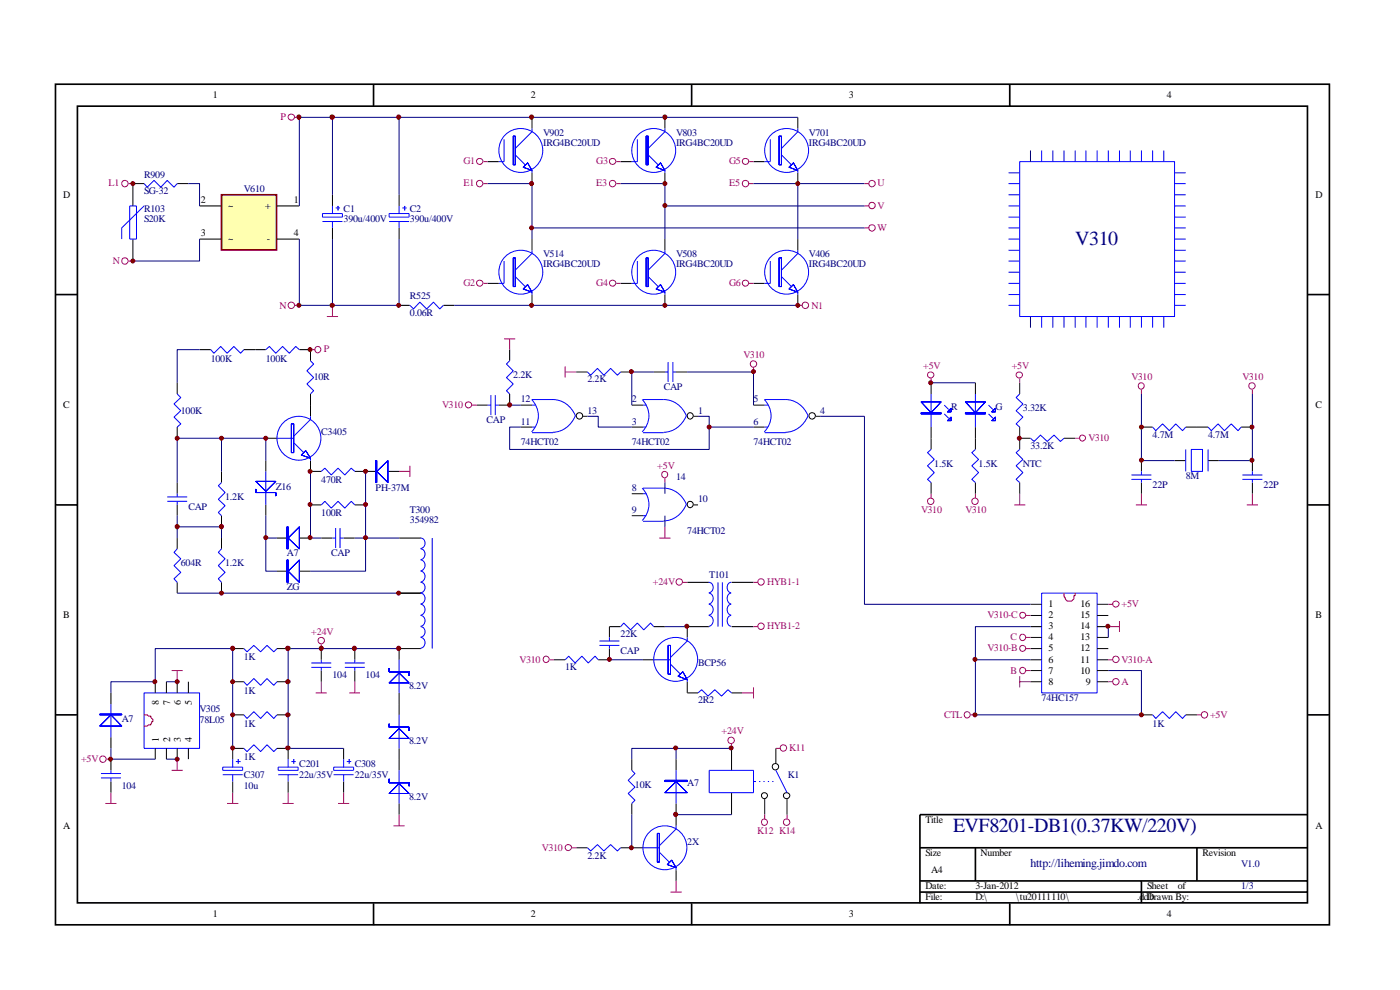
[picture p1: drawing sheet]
<svg xmlns="http://www.w3.org/2000/svg" width="297mm" height="210mm" viewBox="0 0 297 210" stroke-linecap="round" stroke-linejoin="round" font-family="sans-serif">
<g fill="none" stroke="#000" stroke-width=".35">
<path d="M11.8 17.9h270.2v178.3h-270.2zM79.2 17.9v4.6M146.7 17.9v4.6M214.2 17.9v4.6M16.4 22.5h261v169h-261zM11.8 62.5h4.6M277.5 62.5h4.6M11.8 107.1h4.6M277.5 107.1h4.6M11.8 151.6h4.6M277.5 151.6h4.6M195.2 179.8h82.3"/>
<path d="M206.9 179.8v7.1M253.9 179.8v7.1M277.5 172.8h-82.3v18.8M79.2 191.6v4.7M146.7 191.6v4.7M195.2 186.9h82.3M195.2 189.2h82.3M214.2 191.6v4.7M242.1 186.9v4.7"/>
</g>
<path d="M47.1 41.4h11.5v11.5h-11.5z" fill="#ffffb0"/>
<path d="M47 41.3h11.7v11.7h-11.7z" fill="none" stroke="#800000" stroke-width=".35"/>
<g fill="none" stroke="#000" stroke-width=".21">
<path d="M30.6 38.9h-2.4v4.8M37.6 38.9h2.4M103.5 34.3h2.3M112.9 24.9v2.4M112.9 36.7v2.2M131.7 34.3h2.3M141.1 24.9v2.4M141.1 36.7v2.2M159.9 34.3h2.3M169.2 24.9v2.4M169.2 36.7v2.2M28.2 50.7v4.7"/>
<path d="M42.3 43.7h4.7M42.3 50.7h4.7M58.8 43.7h4.7M58.8 50.7h4.7M70.5 41.3v2.4M70.5 48.3v2.4M84.7 41.3v2.4M84.7 48.3v2.4M112.9 50.7v2.4M141.1 50.7v2.4M169.2 50.7v2.4M42.3 74.2h2.4"/>
<path d="M51.7 74.2h4.7M63.5 74.2h2.4v2.3M84.7 64.8h2.3M94.1 64.8h2.3M103.5 60.1h2.3M108.1 74.2v2.3M112.9 62.5v2.3M122.3 78.9h2.3M131.7 60.1h2.3M131.7 78.9h2.3M138.7 78.9h2.4M141.1 62.5v2.3"/>
<path d="M143.4 78.9h2.4M159.9 60.1h2.3M169.2 62.5v2.3M37.6 81.2v2.4M37.6 90.6v2.4M47 100v2.4M56.4 93h2.4M56.4 97.7v2.3M65.9 83.6v4.7M65.9 97.7v2.3h2.3M75.3 100h4.6M82.3 100h2.4"/>
<path d="M101.1 85.9h2.4M108.1 83.6v2.3h-2.3M110.5 90.6h2.4M110.5 85.9h2.4M123.7 88.3h.9M134 90.6h2.4M134 85.9h2.4M147.2 88.3h.9M159.9 90.6h2.3M159.9 85.9h2.3M173.1 88.3h.9M197.5 81.2v2.4"/>
<path d="M197.5 90.6v4.7M206.9 81.2v2.4M206.9 90.6v4.7M216.3 93h2.3M216.3 81.2v2.4M216.3 90.6v4.7M225.7 93h2.4M242.1 90.6h2.4M242.1 97.7v2.3M249.2 97.7h2.3M251.5 90.6h4.8M256.3 97.7h2.3"/>
<path d="M263.3 90.6h2.4M265.7 97.7v2.3M37.6 102.4v2.3M37.6 107.1v2.3M37.6 114.1v2.3M47 109.4v2.4M47 114.1v2.3M56.4 107.1v2.3M58.8 114.1h2.3M63.5 114.1h2.4M65.9 107.1h2.3M68.2 114.1h2.3"/>
<path d="M72.9 114.1h2.4M75.3 107.1h2.3M84.7 114.1h4.6M134 104.7h2.4M134 109.4h2.4M147.2 107.1h.9M197.5 102.4v2.3M206.9 102.4v2.3M216.3 102.4v2.3M242.1 102.4v2.3M265.7 102.4v2.3M37.6 123.5v2.3"/>
<path d="M47 123.5v2.3M49.4 137.6h2.3M58.8 137.6h2.3M58.8 121.2h2.3M63.5 121.2h2.4M68.2 137.6v2.4M75.3 137.6v2.4M84.7 125.8h4.6M89.3 137.6h-4.6v2.4M117.5 140h2.4M129.3 137.6v2.4h-2.4M131.7 132.9h-2.4v2.3"/>
<path d="M136.4 140h2.3M138.7 132.9h2.4M145.8 123.5h4.7M150.5 132.9h-4.7v2.3M155.2 132.9h4.7M155.2 123.5h4.7M218.6 137.6h2.4M218.6 128.2h2.4M218.6 130.6h2.4M218.6 132.9h2.4M218.6 135.2h2.4M218.6 140h2.4"/>
<path d="M232.7 137.6h2.4M232.7 128.2h2.4M232.7 130.6h2.4M232.7 132.9h2.4M232.7 135.2h2.4M232.7 140h2.4M23.5 147v2.4M23.5 156.4v2.3M32.9 144.6v2.4M32.9 158.7v2.3M35.3 144.6v2.4M35.3 158.7v2.3"/>
<path d="M37.6 144.6v2.4M37.6 158.7v2.3M40 144.6v2.4M40 158.7v2.3M49.4 144.6h2.3M49.4 151.6h2.3M51.7 158.7h-2.3v2.3M58.8 144.6h2.3M58.8 151.6h2.3M58.8 158.7h2.3v2.3M68.2 142.2v2.4M72.9 158.7v2.3"/>
<path d="M75.3 142.2v2.4M84.7 147v4.6M84.7 158.7v4.7M145.8 144.6v2.4h2.3M155.2 147h2.3M155.2 158.7v4.7M164.6 158.7v3.3M218.6 144.6h2.4M218.6 142.2h2.4M232.7 144.6h2.4M232.7 142.2h2.4M242.1 151.6h2.4"/>
<path d="M251.5 151.6h2.4M23.5 161v2.4M23.5 165.8v2.3M49.4 165.8v2.3M61.1 165.8v2.3M72.9 165.8v2.3M84.7 170.4v2.4M122.3 179.8h2.3M131.7 179.8h4.7M134 161v2.4M134 170.4v2.4M143.4 161v2.4"/>
<path d="M143.4 170.4v4.8M155.2 168.1v4.7M162.2 169.5v3.3M167 169.5v3.3M143.4 184.6v2.3"/>
<circle cx="122.9" cy="88.2" r=".68"/>
<circle cx="146.4" cy="88.2" r=".66"/>
<circle cx="172.3" cy="88.2" r=".68"/>
<circle cx="146.4" cy="107" r=".66"/>
<circle cx="162.2" cy="168.8" r=".64"/>
<circle cx="164.5" cy="162.6" r=".68"/>
<circle cx="166.9" cy="168.8" r=".66"/>
</g>
<g fill="none" stroke="#00f" stroke-width=".21">
<path d="M30.6 38.9l.6 .8 1.5-1.4 1.4 1.4 1.4-1.4 1.4 1.4 .7-.8M106.9 29.5v4.8h-1.1M109.3 32.9l2.1 2.1M112.9 27.3v.6l-3.6 3.6M112.9 36.2v.5M135.2 29.5v4.8h-1.2M137.5 32.9l2.1 2.1M141.1 27.3v.6l-3.6 3.6M141.1 36.2v.5M163.4 29.5v4.8h-1.2M165.8 32.9l2.1 2.1M169.2 27.3v.6l-3.4 3.6"/>
<path d="M169.2 36.2v.5M214 36.7h2.3M214 38.9h2.3M216.3 34.3h32.9v32.8h-32.9zM221 31.9v2.4M223.4 31.9v2.4M225.7 31.9v2.4M228.1 31.9v2.4M230.4 31.9v2.4M232.7 31.9v2.4M235.1 31.9v2.4M237.5 31.9v2.4"/>
<path d="M239.8 31.9v2.4M242.1 31.9v2.4M244.5 31.9v2.4M246.9 31.9v2.4M249.2 36.7h2.3M249.2 38.9h2.3M27.5 43.7h1.5v7h-1.5zM30.6 43.7l-4.8 4.6v2.4M68.4 45.3h4.2v.8h-4.2zM68.4 47h4.2M70.5 43.7v1.6M70.5 47v1.3"/>
<path d="M71.2 44.1h.9M71.7 43.7v.9M82.5 47h4.3M82.5 45.3h4.3v.8h-4.3zM84.7 43.7v1.6M84.7 47v1.3M85.3 44.1h1M85.9 43.7v.9M106.9 55.4v4.7h-1.1M109.3 58.7l2.1 2.1M112.9 53.1v.7l-3.6 3.5M135.2 55.4v4.7h-1.2"/>
<path d="M137.5 58.7l2.1 2.1M141.1 53.1v.7l-3.6 3.5M163.4 55.4v4.7h-1.2M165.8 58.7l2.1 2.1M169.2 53.1v.7l-3.4 3.5M214 43.7h2.3M214 50.7h2.3M214 46.1h2.3M214 41.3h2.3M214 48.3h2.3M214 53.1h2.3M214 55.4h2.3"/>
<path d="M214 57.7h2.3M249.2 43.7h2.3M249.2 50.7h2.3M249.2 46.1h2.3M249.2 41.3h2.3M249.2 48.3h2.3M249.2 53.1h2.3M249.2 55.4h2.3M249.2 57.7h2.3M44.7 74.2l.7 .7 1.4-1.4 1.4 1.4 1.4-1.4 1.5 1.4 .6-.7M56.4 74.2l.7-.7 1.4 1.4 1.4-1.4 1.5 1.4 1.3-1.4 .8 .7M65.9 76.5l.6 .7-1.4 1.5 1.4 1.4-1.4 1.3 1.4 1.5-.6 .7"/>
<path d="M87 64.8l.7 .7 1.4-1.4 1.4 1.4 1.4-1.4 1.4 1.4 .8-.7M108.1 76.5l-.7 .7 1.5 1.5-1.5 1.4 1.5 1.3-1.5 1.5 .7 .7M112.9 62v.5M124.6 78.9l.7 .7 1.4-1.5 1.4 1.5 1.4-1.5 1.5 1.5 .7-.7M141.1 62v.5M141.1 78.9h.6M141.7 76.8v4.2M142.7 78.9h.7M142.7 76.8v4.2M169.2 62v.5M214 60.1h2.3M214 62.5h2.3"/>
<path d="M214 64.8h2.3M221 67.1v2.4M223.4 67.1v2.4M225.7 67.1v2.4M228.1 67.1v2.4M230.4 67.1v2.4M232.7 67.1v2.4M235.1 67.1v2.4M237.5 67.1v2.4M239.8 67.1v2.4M242.1 67.1v2.4M244.5 67.1v2.4"/>
<path d="M246.9 67.1v2.4M249.2 60.1h2.3M249.2 62.5h2.3M249.2 64.8h2.3M37.6 83.6l.8 .7-1.5 1.4 1.5 1.4-1.5 1.4 1.5 1.4-.8 .7M56.4 100v7.1M58.8 93h3.5M62.3 93.9l2.1 2.1M65.9 88.3v.7l-3.6 3.5M65.9 97.2v.5M68.2 100l.7-.7 1.4 1.5 1.4-1.5 1.5 1.5 1.3-1.5 .8 .7M103.5 85.9h.6"/>
<path d="M104.1 83.8v4.3M105.1 85.9h.7M105.1 83.8v4.3M112.8 84.8a4.8 4.8 0 0 1 0 6.8M112.9 91.8h4.4M112.9 90.6h.6M112.9 85.9h.6M112.9 84.8h4.4M117.3 84.8a5.3 5.3 0 0 1 4.8 3.4M122.1 88.1a5.4 5.4 0 0 1-4.8 3.6M136.2 84.8a4.8 4.8 0 0 1 0 6.8M136.4 84.8h4.4a5.3 5.3 0 0 1 4.8 3.4"/>
<path d="M136.4 91.8h4.4M136.4 90.6h.7M136.4 85.9h.7M145.6 88.1a5.4 5.4 0 0 1-4.8 3.6M162.1 84.8a4.8 4.8 0 0 1 0 6.8M162.2 91.8h4.5M162.2 90.6h.7M162.2 85.9h.7M162.2 84.8h4.5M166.6 84.8a5.3 5.3 0 0 1 4.8 3.4M171.4 88.1a5.4 5.4 0 0 1-4.8 3.6M197.5 95.3l-.7 .7 1.4 1.5-1.4 1.3 1.4 1.4-1.4 1.5 .7 .7"/>
<path d="M197.5 83.6v7M200.3 87.8l1 .9M200.3 85.9l1 1M206.9 95.3l-.7 .7 1.4 1.5-1.4 1.3 1.4 1.4-1.4 1.5 .7 .7M206.9 83.6v7M209.7 87.8l1 .9M209.7 85.9l1 1M216.3 83.6l-.7 .7 1.4 1.4-1.4 1.4 1.4 1.4-1.4 1.4 .7 .7M216.3 95.3l-.7 .7 1.4 1.5-1.4 1.3 1.4 1.4-1.4 1.5 .7 .7M218.6 93l.8 .6 1.3-1.3 1.5 1.3 1.4-1.3 1.4 1.3 .7-.6M242.1 100v.8M244.5 90.6l.7 .8 1.4-1.5 1.5 1.5 1.3-1.5 1.5 1.5 .6-.8"/>
<path d="M251.5 95.3v4.7M252.7 95.3h2.4v4.7h-2.4zM256.3 90.6l.7 .8 1.4-1.5 1.4 1.5 1.4-1.5 1.4 1.5 .7-.8M256.3 95.3v4.7M265.7 100v.8M35.5 105.4h4.2M35.5 106.3h4.2M37.6 116.4l-.7 .8 1.5 1.3-1.5 1.5 1.5 1.4-1.5 1.4 .7 .7M37.6 104.7v.7M37.6 106.3v.8M47 102.4l-.7 .6 1.5 1.5-1.5 1.4 1.5 1.4-1.5 1.4 .7 .7M47 116.4l-.7 .8 1.5 1.3-1.5 1.5 1.5 1.4-1.5 1.4 .7 .7"/>
<path d="M68.2 107.1l.7-.8 1.4 1.5 1.4-1.5 1.5 1.5 1.3-1.5 .8 .8M70.5 114.1h.7M71.2 112v4.2M72.1 114.1h.8M72.1 112v4.2M89.2 114.1a1.11 1.11 0 0 1 1 1.1 1.11 1.11 0 0 1-1 1.1M89.2 116.4a1.17 1.17 0 0 1 1 1.2 1.17 1.17 0 0 1-1 1.1M89.2 118.8a1.17 1.17 0 0 1 1 1.1 1.17 1.17 0 0 1-1 1.2M91.7 114.1v23.5M136.2 103.5a4.8 4.8 0 0 1 0 6.9M136.4 103.5h4.4a5.3 5.3 0 0 1 4.8 3.5M136.4 110.6h4.4"/>
<path d="M136.4 109.4h.7M136.4 104.7h.7M145.6 106.9a5.4 5.4 0 0 1-4.8 3.6M240 100.8h4.3M240 101.7h4.3M242.1 101.7v.7M263.6 100.8h4.2M263.6 101.7h4.2M265.7 101.7v.7M51.7 137.6l.7 .7 1.4-1.4 1.5 1.4 1.3-1.4 1.5 1.4 .7-.7M68.2 140v.6M75.3 140v.6"/>
<path d="M84.7 140v7M89.2 121.2a1.17 1.17 0 0 1 1 1.1 1.17 1.17 0 0 1-1 1.1M89.2 123.5a1.11 1.11 0 0 1 1 1.1 1.11 1.11 0 0 1-1 1.1M89.2 125.8a1.17 1.17 0 0 1 1 1.2 1.17 1.17 0 0 1-1 1.1M89.2 128.2a1.17 1.17 0 0 1 1 1.1 1.17 1.17 0 0 1-1 1.2M89.2 130.6a1.17 1.17 0 0 1 1 1.1 1.17 1.17 0 0 1-1 1.1M89.2 132.9a1.11 1.11 0 0 1 1 1.1 1.11 1.11 0 0 1-1 1.1M89.2 135.2a1.17 1.17 0 0 1 1 1.2 1.17 1.17 0 0 1-1 1.1M119.9 140l.7-.8 1.4 1.4 1.4-1.4 1.4 1.4 1.4-1.4 .7 .8M127.2 136h4.2M127.2 136.9h4.2M129.3 135.2v.8"/>
<path d="M129.3 136.9v.7M131.7 132.9l.6-.7 1.5 1.4 1.4-1.4 1.4 1.4 1.4-1.4 .7 .7M138.7 140h3.5M145.8 135.2v.8l-3.6 3.4M150.4 123.5a1.11 1.11 0 0 1 .9 1.1 1.11 1.11 0 0 1-.9 1.1M150.4 125.8a1.17 1.17 0 0 1 .9 1.2 1.17 1.17 0 0 1-.9 1.1M150.4 128.2a1.17 1.17 0 0 1 .9 1.1 1.17 1.17 0 0 1-.9 1.2M150.4 130.6a1.17 1.17 0 0 1 .9 1.1 1.17 1.17 0 0 1-.9 1.1M152.3 123.5v9.4M153.2 123.5v9.4M155.1 123.5a1.14 1.14 0 0 0-.8 1.1 1.14 1.14 0 0 0 .8 1.1M155.1 125.8a1.19 1.19 0 0 0-.8 1.2 1.19 1.19 0 0 0 .8 1.1"/>
<path d="M155.1 128.2a1.19 1.19 0 0 0-.8 1.1 1.19 1.19 0 0 0 .8 1.2M155.1 130.6a1.19 1.19 0 0 0-.8 1.1 1.19 1.19 0 0 0 .8 1.1M221 125.8h11.7v21.2h-11.7zM23.5 149.4v7M30.6 147h11.7v11.7h-11.7zM51.7 144.6l.7 .8 1.4-1.5 1.5 1.5 1.3-1.5 1.5 1.5 .7-.8M51.7 151.6l.7 .8 1.4-1.4 1.5 1.4 1.3-1.4 1.5 1.4 .7-.8M51.7 158.7l.7 .7 1.4-1.4 1.5 1.4 1.3-1.4 1.5 1.4 .7-.7M66 141.6h4.3M66 140.6h4.3M68.2 141.6v.6M73.2 141.6h4.2"/>
<path d="M73.2 140.6h4.2M75.3 141.6v.6M84.7 151.6v7.1M142.2 140.9l2.2 2.1M145.8 144.2v.4M148.1 147l.7-.7 1.4 1.4 1.4-1.4 1.5 1.4 1.3-1.4 .8 .7M244.5 151.6l.7 .8 1.4-1.4 1.5 1.4 1.3-1.4 1.5 1.4 .6-.8M21.4 165h4.3M21.4 164.1h4.3M23.5 163.4v.7M23.5 165v.8M47.2 164.3h4.3"/>
<path d="M47.2 162.7h4.3v.7h-4.3zM49.4 161v1.7M49.4 164.3v1.5M50 161.5h1.1M50.5 161v1M59 162.7h4.2v.7h-4.2zM59 164.3h4.2M61.1 161v1.7M61.1 164.3v1.5M61.8 161.5h.9M62.3 161v1M70.8 164.3h4.2"/>
<path d="M70.8 162.7h4.2v.7h-4.2zM72.9 161v1.7M72.9 164.3v1.5M73.6 161.5h.9M74.1 161v1M84.7 163.4v7M124.6 179.8l.7 .7 1.4-1.3 1.4 1.3 1.4-1.3 1.5 1.3 .7-.7M134 163.4l.7 .7-1.4 1.4 1.4 1.5-1.4 1.3 1.4 1.5-.7 .6M136.4 179.8h3.5M143.4 175.2v.7l-3.5 3.5M143.4 163.4v7M150.5 163.4h9.4v4.7h-9.4z"/>
<path d="M159.9 165.8h.5M161 165.8h.3M162 165.8h.2M162.9 165.8h.3M163.8 165.8h.3M164.6 163.4l2.4 4.7M139.9 180.8l2.1 2.1M143.4 184.1v.5"/>
<circle cx="110.5" cy="31.9" r="4.7"/>
<circle cx="138.7" cy="31.9" r="4.7"/>
<circle cx="166.9" cy="31.9" r="4.7"/>
<circle cx="110.5" cy="57.7" r="4.7"/>
<circle cx="138.7" cy="57.7" r="4.7"/>
<circle cx="166.9" cy="57.7" r="4.7"/>
<circle cx="63.4" cy="93" r="4.7"/>
<circle cx="143.3" cy="139.9" r="4.7"/>
<circle cx="141" cy="179.8" r="4.7"/>
</g>
<g fill="none" stroke="#a1006a" stroke-width=".21">
<path d="M27.3 38.9h.9M62.6 24.9h.9M102.5 38.9h1M102.5 34.3h1M130.7 38.9h1M130.7 34.3h1M158.9 38.9h1M158.9 34.3h1M183.4 38.9h.9M27.3 55.4h.9M183.4 43.7h.9M183.4 48.3h.9"/>
<path d="M62.6 64.8h.9M65.9 74.2h.9M69.3 67.1h2.4M70.5 64.8v2.3M102.5 60.1h1M106.9 71.9h2.4M108.1 71.9v2.3M119.9 77.7v2.4M119.9 78.9h2.4M130.7 60.1h1M158.9 60.1h1M159.9 78v.9"/>
<path d="M169.2 64.8h1M84.7 100h2.3M87 98.8v2.4M100.2 85.9h.9M197.5 80.3v.9M216.3 80.3v.9M228.1 93h.9M242.1 82.6v1M265.7 82.6v1M139.9 114.1h2.3M141.1 101.4v1M141.1 111.8v2.3"/>
<path d="M197.5 104.7v1M206.9 104.7v1M215.1 107.1h2.4M216.3 104.7v2.4M241 107.1h2.3M242.1 104.7v2.4M264.5 107.1h2.4M265.7 104.7v2.4M68.2 136.7v.9M116.6 140h.9M144.9 123.5h.9M159.9 132.9h.9"/>
<path d="M159.9 123.5h.9M217.7 137.6h.9M217.7 130.6h.9M217.7 135.2h.9M235.1 132.9h2.4M235.1 128.2h1M235.1 140h1M237.5 131.7v2.3M36.4 142.2h2.4M37.6 142.2v2.4M67 147h2.3M68.2 144.6v2.4"/>
<path d="M74.1 147h2.3M75.3 144.6v2.4M155.2 157.8v.9M157.5 147h2.4M159.9 145.8v2.4M164.6 158.7h.9M205.9 151.6h1M216.3 143.4v2.4M216.3 144.6h2.3M217.7 142.2h.9M235.1 144.6h1M253.9 151.6h.9"/>
<path d="M22.4 170.4h2.3M22.6 161h.9M23.5 168.1v2.3M36.4 163.4h2.4M37.6 161v2.4M48.2 170.4h2.3M49.4 168.1v2.3M59.9 170.4h2.4M61.1 168.1v2.3M71.7 170.4h2.4M72.9 168.1v2.3M83.5 175.2h2.4"/>
<path d="M84.7 172.8v2.4M121.3 179.8h1M162.2 172.8v.9M167 172.8v.9M142.2 189.2h2.4M143.4 186.9v2.3"/>
<circle cx="26.5" cy="38.9" r=".68"/>
<circle cx="61.8" cy="24.9" r=".66"/>
<circle cx="101.8" cy="38.9" r=".68"/>
<circle cx="101.8" cy="34.2" r=".66"/>
<circle cx="130" cy="38.9" r=".68"/>
<circle cx="130" cy="34.2" r=".66"/>
<circle cx="158.2" cy="38.9" r=".68"/>
<circle cx="158.2" cy="34.2" r=".66"/>
<circle cx="185" cy="38.9" r=".68"/>
<circle cx="26.5" cy="55.4" r=".68"/>
<circle cx="185" cy="48.3" r=".68"/>
<circle cx="185" cy="43.6" r=".68"/>
<circle cx="61.8" cy="64.8" r=".68"/>
<circle cx="67.4" cy="74.1" r=".66"/>
<circle cx="101.8" cy="60.1" r=".66"/>
<circle cx="130" cy="60.1" r=".66"/>
<circle cx="158.2" cy="60.1" r=".66"/>
<circle cx="159.8" cy="77.2" r=".68"/>
<circle cx="170.9" cy="64.8" r=".68"/>
<circle cx="197.5" cy="79.5" r=".66"/>
<circle cx="216.3" cy="79.5" r=".66"/>
<circle cx="99.4" cy="85.9" r=".66"/>
<circle cx="229.7" cy="92.9" r=".64"/>
<circle cx="242.1" cy="81.8" r=".66"/>
<circle cx="265.6" cy="81.9" r=".68"/>
<circle cx="141" cy="100.6" r=".66"/>
<circle cx="197.4" cy="106.3" r=".68"/>
<circle cx="206.8" cy="106.3" r=".68"/>
<circle cx="68.2" cy="135.9" r=".68"/>
<circle cx="115.8" cy="139.8" r=".66"/>
<circle cx="144.1" cy="123.4" r=".68"/>
<circle cx="161.5" cy="132.8" r=".68"/>
<circle cx="161.5" cy="123.4" r=".68"/>
<circle cx="216.9" cy="135.2" r=".66"/>
<circle cx="217" cy="137.5" r=".64"/>
<circle cx="217" cy="130.5" r=".64"/>
<circle cx="236.7" cy="139.9" r=".68"/>
<circle cx="236.7" cy="128.1" r=".66"/>
<circle cx="155.1" cy="157" r=".68"/>
<circle cx="166.2" cy="158.7" r=".68"/>
<circle cx="205.2" cy="151.6" r=".66"/>
<circle cx="216.9" cy="142.2" r=".66"/>
<circle cx="236.7" cy="144.6" r=".68"/>
<circle cx="255.5" cy="151.6" r=".68"/>
<circle cx="21.8" cy="161" r=".68"/>
<circle cx="120.6" cy="179.8" r=".66"/>
<circle cx="162.2" cy="174.4" r=".66"/>
<circle cx="166.9" cy="174.4" r=".68"/>
</g>
<g fill="none" stroke="#000080" stroke-width=".21">
<path d="M40 38.9h2.3v4.8M70.5 24.9v16.4M84.7 24.9v16.4M103.5 38.9h9.4v11.8M131.7 38.9h9.4v11.8M159.9 38.9h23.5M169.2 24.9h-105.7v18.8M169.2 38.9v11.8M218.6 31.9v2.4M42.3 50.7v4.7h-14.1M63.5 50.7v14.1h21.2v-14.1M70.5 50.7v14.1"/>
<path d="M112.9 48.3h70.5M141.1 43.7h42.3M42.3 74.2h-4.7v7M96.4 64.8h72.8M138.7 78.9h-4.7v7M145.8 78.9h14.1v7M218.6 67.1v2.4M47 93v7M56.4 97.7v-4.7h-18.8v9.4M65.9 100v14.1h2.3M77.6 100v14.1h-2.3M108.1 85.9h2.4"/>
<path d="M110.5 90.6h-2.4v4.7h42.4v-4.7M124.6 88.3h2.3v2.3h7.1M148.1 88.3h2.4v2.3h9.4M174 88.3h9.4v39.9h35.2M197.5 81.2h9.4M242.1 83.6v14.1h7.1M265.7 83.6v14.1h-7.1M37.6 111.8h9.4v2.3M37.6 109.4v4.7M56.4 109.4v11.8h2.4M56.4 114.1h2.4M84.7 114.1h-7.1v7.1h-11.7"/>
<path d="M141.1 102.4v2.3M141.1 109.4v2.4M37.6 125.8h47.1M84.7 137.6h-23.6v21.1h11.8M129.3 140h7.1M141.1 132.9h4.7M206.9 140h11.7M218.6 132.9h-11.7v18.7h35.2v-9.4h-7M235.1 132.9v2.3M23.5 147v-2.4h9.4v-7h16.5v21.1M23.5 158.7v2.3h9.4M35.3 144.6h2.3"/>
<path d="M143.4 158.7v2.3M155.2 158.7h-21.2v2.3M35.3 161h2.3M134 172.8v7M143.4 172.8h11.8"/>
</g>
<path d="M137.1 28.9v6.1h.4v-6.1zM137.1 28.9v6.1h.4v-6.1z" fill="#00f" stroke="#00f" stroke-width=".21"/>
<g fill="#00f" stroke="#00f" stroke-width=".21">
<path d="M140.1 34.5l-.9 1 1.9 .7zM140.1 34.5l-.9 1 1.9 .7z" fill-rule="evenodd"/>
<path d="M108.9 28.9v6.1h.4v-6.1zM108.9 28.9v6.1h.4v-6.1z" fill-rule="evenodd"/>
<path d="M111.9 34.5l-.9 1 1.9 .7zM111.9 34.5l-.9 1 1.9 .7z" fill-rule="evenodd"/>
<path d="M108.9 54.7v6.1h.4v-6.1zM108.9 54.7v6.1h.4v-6.1z" fill-rule="evenodd"/>
<path d="M111.9 60.4l-.9 .9 1.9 .7zM111.9 60.4l-.9 .9 1.9 .7z" fill-rule="evenodd"/>
<path d="M137.1 54.7v6.1h.4v-6.1zM137.1 54.7v6.1h.4v-6.1z" fill-rule="evenodd"/>
<path d="M140.1 60.4l-.9 .9 1.9 .7zM140.1 60.4l-.9 .9 1.9 .7z" fill-rule="evenodd"/>
<path d="M165.3 28.9v6.1h.5v-6.1zM165.3 28.9v6.1h.5v-6.1z" fill-rule="evenodd"/>
<path d="M168.3 34.5l-.9 1 1.8 .7zM168.3 34.5l-.9 1 1.8 .7z" fill-rule="evenodd"/>
<path d="M165.3 54.7v6.1h.5v-6.1zM165.3 54.7v6.1h.5v-6.1z" fill-rule="evenodd"/>
<path d="M168.3 60.4l-.9 .9 1.8 .7zM168.3 60.4l-.9 .9 1.8 .7z" fill-rule="evenodd"/>
<path d="M61.8 89.9v6.1h.5v-6.1zM61.8 89.9v6.1h.5v-6.1z" fill-rule="evenodd"/>
<path d="M64.9 95.6l-1 .9 2 .7zM64.9 95.6l-1 .9 2 .7z" fill-rule="evenodd"/>
<path d="M60.9 111.8v4.6h.2v-4.6zM60.9 111.8v4.6h.2v-4.6z" fill-rule="evenodd"/>
<path d="M61.1 114.1l2.4-2.3v4.6zM61.1 114.1l2.4-2.3v4.6z" fill-rule="evenodd"/>
<path d="M60.9 118.8v4.7h.2v-4.7zM60.9 118.8v4.7h.2v-4.7z" fill-rule="evenodd"/>
<path d="M63.5 118.8v4.7l-2.4-2.3zM63.5 118.8v4.7l-2.4-2.3z" fill-rule="evenodd"/>
<path d="M79.7 97.7v4.7h.2v-4.7zM79.7 97.7v4.7h.2v-4.7z" fill-rule="evenodd"/>
<path d="M79.9 100l2.4-2.3v4.7zM79.9 100l2.4-2.3v4.7z" fill-rule="evenodd"/>
<path d="M54.3 103.8v.7h4.2v.7v-.7h-4.2zM54.3 103.8v.7h4.2v.7v-.7h-4.2z" fill-rule="evenodd"/>
<path d="M54.3 102.1h4.2l-2.1 2.1zM54.3 102.1h4.2l-2.1 2.1z" fill-rule="evenodd"/>
<path d="M82.5 141.8v.7h4.3v.8v-.8h-4.3zM82.5 141.8v.7h4.3v.8v-.8h-4.3z" fill-rule="evenodd"/>
<path d="M84.7 142.7l2.1 2.2h-4.3zM84.7 142.7l2.1 2.2h-4.3z" fill-rule="evenodd"/>
<path d="M82.5 153.6v.7h4.3v.6v-.6h-4.3zM82.5 153.6v.7h4.3v.6v-.6h-4.3z" fill-rule="evenodd"/>
<path d="M84.7 154.5l2.1 2.1h-4.3zM84.7 154.5l2.1 2.1h-4.3z" fill-rule="evenodd"/>
<path d="M82.5 165.3v.7h4.3v.7v-.7h-4.3zM82.5 165.3v.7h4.3v.7v-.7h-4.3z" fill-rule="evenodd"/>
<path d="M82.5 168.3l2.2-2.1 2.1 2.1zM82.5 168.3l2.2-2.1 2.1 2.1z" fill-rule="evenodd"/>
<path d="M21.2 151.5v.1h4.6v-.1zM21.2 151.5v.1h4.6v-.1z" fill-rule="evenodd"/>
<path d="M21.2 154l2.3-2.4 2.3 2.4zM21.2 154l2.3-2.4 2.3 2.4z" fill-rule="evenodd"/>
<path d="M204.8 85.3h4.2l-2.1 2.2zM204.8 85.3h4.2l-2.1 2.2z" fill-rule="evenodd"/>
<path d="M204.8 87.5h4.2v.3h-4.2zM204.8 87.5h4.2v.3h-4.2z" fill-rule="evenodd"/>
<path d="M211.2 88.5v.7h-.8zM211.2 88.5v.7h-.8z" fill-rule="evenodd"/>
<path d="M211.2 86.6v.8h-.8zM211.2 86.6v.8h-.8z" fill-rule="evenodd"/>
<path d="M195.4 85.3h4.2l-2.1 2.2zM195.4 85.3h4.2l-2.1 2.2z" fill-rule="evenodd"/>
<path d="M195.4 87.5h4.2v.3h-4.2zM195.4 87.5h4.2v.3h-4.2z" fill-rule="evenodd"/>
<path d="M201 89.2l.8-.7v.7zM201 89.2l.8-.7v.7z" fill-rule="evenodd"/>
<path d="M201.8 86.6v.8h-.8zM201.8 86.6v.8h-.8z" fill-rule="evenodd"/>
<path d="M141.7 136.9v6.1h.5v-6.1zM141.7 136.9v6.1h.5v-6.1z" fill-rule="evenodd"/>
<path d="M143.8 143.4l2 .8-.9-1.7zM143.8 143.4l2 .8-.9-1.7z" fill-rule="evenodd"/>
<path d="M139.4 176.8v6.1h.5v-6.1zM139.4 176.8v6.1h.5v-6.1z" fill-rule="evenodd"/>
<path d="M141.6 183.4l1.8 .7-.9-1.6zM141.6 183.4l1.8 .7-.9-1.6z" fill-rule="evenodd"/>
<path d="M141.1 165.5v.3h4.7v-.3zM141.1 165.5v.3h4.7v-.3z" fill-rule="evenodd"/>
<path d="M141.1 168.1l2.3-2.3 2.4 2.3zM141.1 168.1l2.3-2.3 2.4 2.3z" fill-rule="evenodd"/>
</g>
<g fill="#800000" stroke="#800000" stroke-width=".21">
<circle cx="28.2" cy="38.9" r=".42"/>
<circle cx="28.2" cy="55.4" r=".42"/>
<circle cx="141" cy="24.8" r=".45"/>
<circle cx="112.8" cy="24.8" r=".45"/>
<circle cx="141.1" cy="64.8" r=".42"/>
<circle cx="112.8" cy="64.8" r=".42"/>
<circle cx="84.6" cy="64.8" r=".42"/>
<circle cx="70.5" cy="24.8" r=".48"/>
<circle cx="84.6" cy="24.8" r=".45"/>
<circle cx="141.1" cy="43.6" r=".42"/>
<circle cx="112.8" cy="48.3" r=".42"/>
<circle cx="141.1" cy="38.9" r=".42"/>
<circle cx="112.8" cy="38.9" r=".42"/>
<circle cx="169.2" cy="38.9" r=".42"/>
<circle cx="63.4" cy="24.8" r=".45"/>
<circle cx="63.4" cy="64.8" r=".42"/>
<circle cx="169.2" cy="64.8" r=".42"/>
<circle cx="65.8" cy="74.2" r=".42"/>
<circle cx="65.8" cy="100" r=".42"/>
<circle cx="65.8" cy="107" r=".42"/>
<circle cx="77.6" cy="107" r=".42"/>
<circle cx="65.8" cy="114" r=".42"/>
<circle cx="47" cy="111.7" r=".45"/>
<circle cx="37.6" cy="111.7" r=".45"/>
<circle cx="37.6" cy="93" r=".42"/>
<circle cx="47" cy="93" r=".42"/>
<circle cx="84.6" cy="125.8" r=".42"/>
<circle cx="47" cy="125.8" r=".42"/>
<circle cx="70.5" cy="64.8" r=".45"/>
<circle cx="56.4" cy="93" r=".42"/>
<circle cx="56.4" cy="114" r=".42"/>
<circle cx="77.6" cy="114" r=".42"/>
<circle cx="84.6" cy="137.5" r=".45"/>
<circle cx="49.3" cy="137.5" r=".45"/>
<circle cx="49.4" cy="144.6" r=".42"/>
<circle cx="49.4" cy="151.6" r=".42"/>
<circle cx="49.4" cy="158.7" r=".42"/>
<circle cx="75.2" cy="137.5" r=".45"/>
<circle cx="61.1" cy="137.5" r=".48"/>
<circle cx="61.1" cy="144.6" r=".45"/>
<circle cx="61.1" cy="151.6" r=".45"/>
<circle cx="61.1" cy="158.7" r=".45"/>
<circle cx="32.9" cy="144.6" r=".42"/>
<circle cx="37.6" cy="161" r=".42"/>
<circle cx="37.6" cy="144.6" r=".42"/>
<circle cx="68.1" cy="137.5" r=".45"/>
<circle cx="23.5" cy="161" r=".42"/>
<circle cx="242.1" cy="90.6" r=".42"/>
<circle cx="265.6" cy="90.6" r=".42"/>
<circle cx="242.1" cy="97.6" r=".42"/>
<circle cx="265.6" cy="97.6" r=".42"/>
<circle cx="216.2" cy="93" r=".42"/>
<circle cx="197.4" cy="81.2" r=".42"/>
<circle cx="108.1" cy="85.9" r=".45"/>
<circle cx="150.5" cy="90.6" r=".42"/>
<circle cx="159.9" cy="78.8" r=".42"/>
<circle cx="133.9" cy="78.8" r=".42"/>
<circle cx="235" cy="132.8" r=".42"/>
<circle cx="129.3" cy="139.9" r=".42"/>
<circle cx="145.7" cy="132.8" r=".42"/>
<circle cx="143.3" cy="172.8" r=".45"/>
<circle cx="133.9" cy="179.8" r=".42"/>
<circle cx="155.1" cy="158.7" r=".42"/>
<circle cx="143.3" cy="158.7" r=".42"/>
<circle cx="242.1" cy="151.6" r=".42"/>
<circle cx="206.8" cy="151.6" r=".42"/>
<circle cx="206.8" cy="139.9" r=".42"/>
<circle cx="77.6" cy="100" r=".42"/>
</g>
<path d="M225.7 125.8v.8l.3 .1a.99 .99 0 0 0 .8 .8 .99 .99 0 0 0 1-.5v-.7h.3v-.5M30.6 151.6h.6l.3 .3h.5v.2l.4 .5v.5h-.2l-.2 .7h-.5l-.3 .2h-.6" fill="none" stroke="#f00" stroke-width=".21"/>
<g font-size="4.2" fill="#000080">
<text x="228.1" y="52">V310</text>
<text x="202.2" y="176.4">EVF8201-DB1(0.37KW/220V)</text>
</g>
<text font-size="2.5" fill="#000080" x="218.6" y="183.9">http://liheming.jimdo.com</text>
<g font-size="2.1">
<text x="45.1" y="20.8">1</text>
<text x="112.6" y="20.8">2</text>
<text x="180.1" y="20.8">3</text>
<text x="247.6" y="20.8">4</text>
<text x="13.4" y="41.9">D</text>
<text x="279.1" y="41.9">D</text>
<text x="42.6" y="43.1">2</text>
<text x="48.4" y="44.3">~</text>
<text x="56.2" y="44.3">+</text>
<text x="62.3" y="43.1">1</text>
<text x="42.6" y="50.1">3</text>
<text x="48.4" y="51.3">~</text>
<text x="56.6" y="51.3">-</text>
<text x="62.3" y="50.1">4</text>
<text x="13.4" y="86.5">C</text>
<text x="279.1" y="86.5">C</text>
<text x="13.4" y="131.1">B</text>
<text x="222.4" y="128.8">1</text>
<text x="222.4" y="131.1">2</text>
<text x="229.2" y="131.1">15</text>
<text x="229.2" y="128.8">16</text>
<text x="279.1" y="131.1">B</text>
<text x="222.4" y="133.5">3</text>
<text x="222.4" y="135.8">4</text>
<text x="229.2" y="135.8">13</text>
<text x="229.2" y="133.5">14</text>
<text x="222.4" y="138.2">5</text>
<text x="222.4" y="140.5">6</text>
<text x="222.4" y="142.9">7</text>
<text x="229.2" y="142.9">10</text>
<text x="229.2" y="140.5">11</text>
<text x="229.2" y="138.2">12</text>
<text x="33.7" y="149.5" transform="rotate(-90 33.7 149.5)">8</text>
<text x="36.1" y="149.5" transform="rotate(-90 36.1 149.5)">7</text>
<text x="38.4" y="149.5" transform="rotate(-90 38.4 149.5)">6</text>
<text x="40.7" y="149.5" transform="rotate(-90 40.7 149.5)">5</text>
<text x="222.4" y="145.2">8</text>
<text x="230.4" y="145.2">9</text>
<text x="33.7" y="157.3" transform="rotate(-90 33.7 157.3)">1</text>
<text x="36.1" y="157.3" transform="rotate(-90 36.1 157.3)">2</text>
<text x="38.4" y="157.3" transform="rotate(-90 38.4 157.3)">3</text>
<text x="40.7" y="157.3" transform="rotate(-90 40.7 157.3)">4</text>
<text x="13.4" y="175.8">A</text>
<text x="196.3" y="174.6">Title</text>
<text x="279.1" y="175.8">A</text>
<text x="196.3" y="181.6">Size</text>
<text x="197.5" y="185.2">A4</text>
<text x="208" y="181.6">Number</text>
<text x="255.1" y="181.6">Revision</text>
<text x="196.3" y="188.6">Date:</text>
<text x="196.3" y="191">File:</text>
<text x="206.9" y="188.6">3-Jan-2012</text>
<text x="206.9" y="191">D:\</text>
<text x="215.6" y="191">\tu20111110\</text>
<text x="241.2" y="191">.ddDrawn By:</text>
<text x="243.3" y="188.6">Sheet</text>
<text x="243.8" y="191">b</text>
<text x="249.9" y="188.6">of</text>
<text x="45.1" y="194.6">1</text>
<text x="112.6" y="194.6">2</text>
<text x="180.1" y="194.6">3</text>
<text x="247.6" y="194.6">4</text>
</g>
<g font-size="2.1" fill="#a1006a">
<text x="59.5" y="25.5">P</text>
<text x="98.3" y="34.9">G1</text>
<text x="126.5" y="34.9">G3</text>
<text x="154.7" y="34.9">G5</text>
<text x="23" y="39.5">L1</text>
<text x="98.3" y="39.5">E1</text>
<text x="126.5" y="39.5">E3</text>
<text x="154.7" y="39.5">E5</text>
<text x="186.2" y="39.5">U</text>
<text x="186.2" y="44.3">V</text>
<text x="186.2" y="48.9">W</text>
<text x="24" y="56">N</text>
<text x="59.3" y="65.4">N</text>
<text x="98.3" y="60.7">G2</text>
<text x="126.5" y="60.7">G4</text>
<text x="154.7" y="60.7">G6</text>
<text x="172.1" y="65.4">N1</text>
<text x="68.7" y="74.8">P</text>
<text x="157.7" y="75.9">V310</text>
<text x="195.8" y="78.3">+5V</text>
<text x="214.6" y="78.3">+5V</text>
<text x="240" y="80.7">V310</text>
<text x="263.6" y="80.7">V310</text>
<text x="93.8" y="86.5">V310</text>
<text x="230.9" y="93.6">V310</text>
<text x="139.4" y="99.5">+5V</text>
<text x="195.4" y="108.9">V310</text>
<text x="204.8" y="108.9">V310</text>
<text x="138.5" y="124.1">+24V</text>
<text x="162.7" y="124.1">HYB1-1</text>
<text x="209.5" y="131.1">V310-C</text>
<text x="237.9" y="128.8">+5V</text>
<text x="66" y="134.7">+24V</text>
<text x="162.7" y="133.5">HYB1-2</text>
<text x="214.4" y="135.8">C</text>
<text x="110.2" y="140.5">V310</text>
<text x="209.5" y="138.2">V310-B</text>
<text x="214.4" y="142.9">B</text>
<text x="237.9" y="140.5">V310-A</text>
<text x="237.9" y="145.2">A</text>
<text x="153.1" y="155.8">+24V</text>
<text x="200.3" y="152.3">CTL</text>
<text x="256.7" y="152.3">+5V</text>
<text x="17.2" y="161.6">+5V</text>
<text x="167.4" y="159.3">K11</text>
<text x="160.6" y="177">K12 K14</text>
<text x="115" y="180.4">V310</text>
</g>
<g font-size="2.1" fill="#000080">
<text x="115.2" y="28.8">V902</text>
<text x="143.4" y="28.8">V803</text>
<text x="171.6" y="28.8">V701</text>
<text x="115.2" y="30.9">IRG4BC20UD</text>
<text x="143.4" y="30.9">IRG4BC20UD</text>
<text x="171.6" y="30.9">IRG4BC20UD</text>
<text x="30.6" y="37.7">R909</text>
<text x="30.6" y="41.2">SG-32</text>
<text x="51.7" y="40.7">V610</text>
<text x="30.6" y="45">R103</text>
<text x="30.6" y="47.1">S20K</text>
<text x="72.9" y="45">C1</text>
<text x="72.9" y="47.1">390u/400V</text>
<text x="87" y="45">C2</text>
<text x="87" y="47.1">390u/400V</text>
<text x="115.2" y="54.6">V514</text>
<text x="115.2" y="56.7">IRG4BC20UD</text>
<text x="143.4" y="54.6">V508</text>
<text x="143.4" y="56.7">IRG4BC20UD</text>
<text x="171.6" y="54.6">V406</text>
<text x="171.6" y="56.7">IRG4BC20UD</text>
<text x="87" y="63.5">R525</text>
<text x="87" y="67.1">0.06R</text>
<text x="44.7" y="76.7">100K</text>
<text x="56.4" y="76.7">100K</text>
<text x="66.5" y="80.7">10R</text>
<text x="108.9" y="80.2">2.2K</text>
<text x="124.6" y="81.1">2.2K</text>
<text x="140.8" y="82.8">CAP</text>
<text x="38.4" y="87.7">100K</text>
<text x="103.2" y="89.8">CAP</text>
<text x="110.5" y="85.3">12</text>
<text x="124.6" y="87.7">13</text>
<text x="134" y="85.3">2</text>
<text x="148.1" y="87.7">1</text>
<text x="159.9" y="85.3">5</text>
<text x="174" y="87.7">4</text>
<text x="201.8" y="87">R</text>
<text x="211.2" y="87">G</text>
<text x="217" y="87.2">3.32K</text>
<text x="68.2" y="92.4">C3405</text>
<text x="110.5" y="94.5">74HCT02</text>
<text x="110.5" y="90.1">11</text>
<text x="134" y="94.5">74HCT02</text>
<text x="134" y="90.1">3</text>
<text x="159.9" y="94.5">74HCT02</text>
<text x="159.9" y="90.1">6</text>
<text x="218.6" y="95.2">33.2K</text>
<text x="244.5" y="92.9">4.7M</text>
<text x="256.3" y="92.9">4.7M</text>
<text x="143.4" y="101.8">14</text>
<text x="198.2" y="99">1.5K</text>
<text x="207.6" y="99">1.5K</text>
<text x="217" y="99">NTC</text>
<text x="251.5" y="101.6">8M</text>
<text x="47.8" y="106">1.2K</text>
<text x="58.5" y="103.9">Z16</text>
<text x="68.2" y="102.5">470R</text>
<text x="79.7" y="104.1">PH-37M</text>
<text x="134" y="104.1">8</text>
<text x="148.1" y="106.5">10</text>
<text x="244.5" y="103.5">22P</text>
<text x="268.1" y="103.5">22P</text>
<text x="40" y="108.1">CAP</text>
<text x="68.2" y="109.6">100R</text>
<text x="87" y="108.9">T300</text>
<text x="87" y="110.9">354982</text>
<text x="134" y="108.9">9</text>
<text x="145.8" y="113.3">74HCT02</text>
<text x="60.9" y="118">A7</text>
<text x="70.3" y="118">CAP</text>
<text x="38.4" y="120.1">604R</text>
<text x="47.8" y="120.1">1.2K</text>
<text x="60.9" y="125.1">ZG</text>
<text x="150.5" y="122.7">T101</text>
<text x="131.7" y="135.1">22K</text>
<text x="51.7" y="140">1K</text>
<text x="70.5" y="143.8">104</text>
<text x="77.6" y="143.8">104</text>
<text x="119.9" y="142.2">1K</text>
<text x="131.7" y="138.7">CAP</text>
<text x="148.1" y="141.2">BCP56</text>
<text x="51.7" y="147.2">1K</text>
<text x="86.8" y="146.1">8.2V</text>
<text x="148.1" y="149.2">2R2</text>
<text x="221" y="148.8">74HC157</text>
<text x="25.8" y="153.2">A7</text>
<text x="42.3" y="151.1">V305</text>
<text x="42.3" y="153.4">78L05</text>
<text x="51.7" y="154.2">1K</text>
<text x="244.5" y="154.2">1K</text>
<text x="51.7" y="161.2">1K</text>
<text x="86.8" y="157.9">8.2V</text>
<text x="25.8" y="167.3">104</text>
<text x="51.7" y="164.9">C307</text>
<text x="51.7" y="167.3">10u</text>
<text x="63.5" y="162.6">C201</text>
<text x="63.5" y="164.9">22u/35V</text>
<text x="75.3" y="162.6">C308</text>
<text x="75.3" y="164.9">22u/35V</text>
<text x="134.7" y="167">10K</text>
<text x="145.8" y="166.8">A7</text>
<text x="167.1" y="164.9">K1</text>
<text x="86.8" y="169.7">8.2V</text>
<text x="145.8" y="179.2">2X</text>
<text x="124.6" y="182.1">2.2K</text>
<text x="263.3" y="184">V1.0</text>
<text x="263.3" y="188.6">1/3</text>
</g>
</svg>
